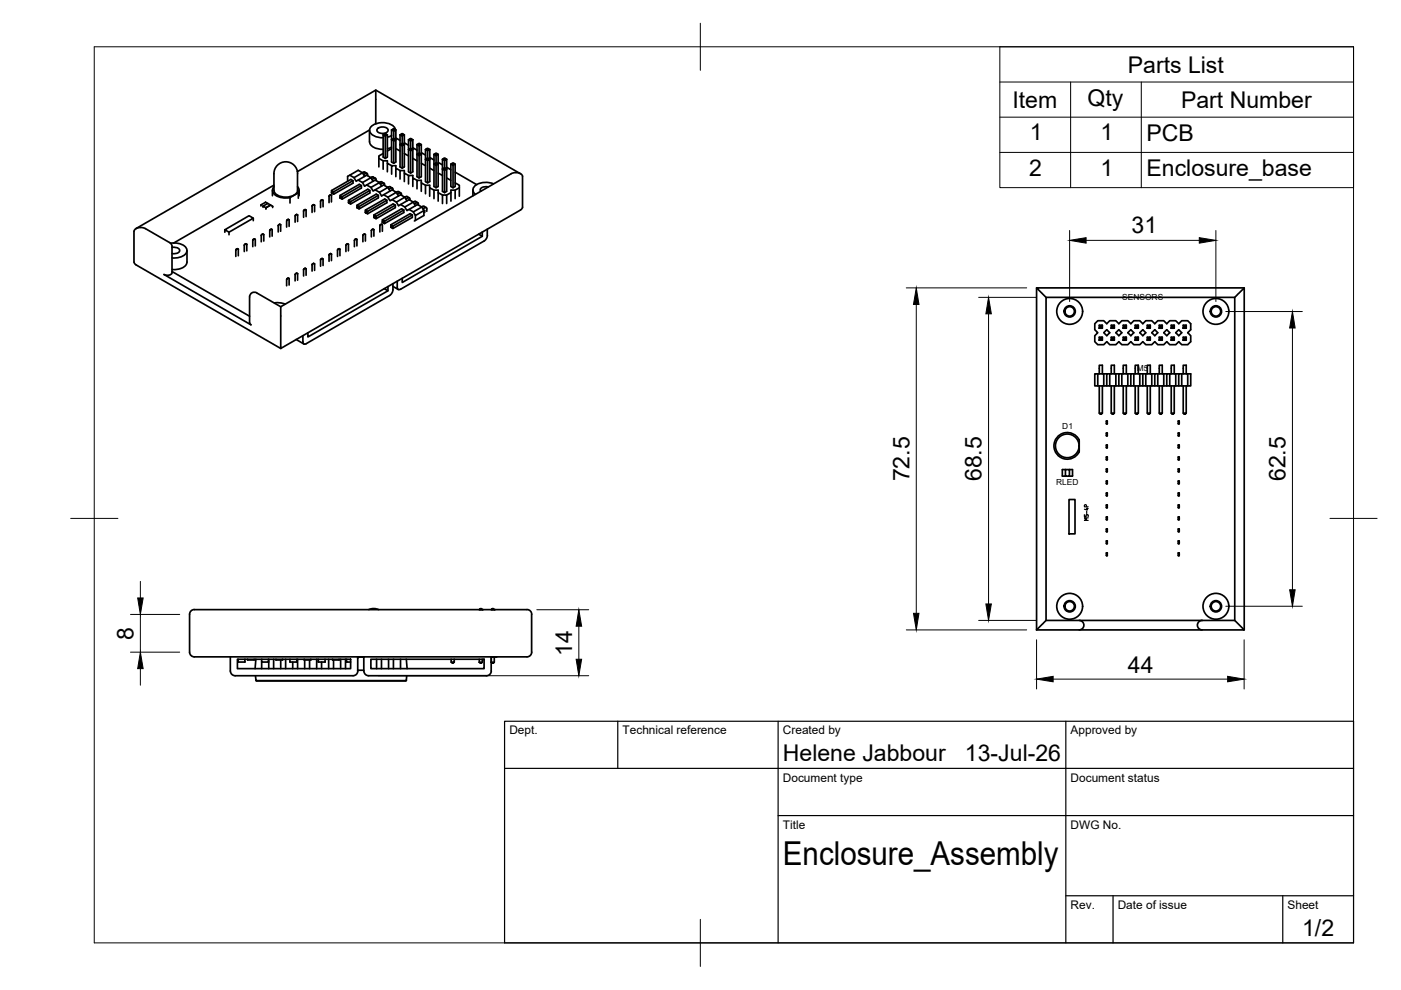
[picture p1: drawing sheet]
<svg xmlns="http://www.w3.org/2000/svg" width="297mm" height="210mm" viewBox="0 0 297 210" stroke-linecap="round" stroke-linejoin="round" font-family="sans-serif">
<!-- layer: Visible -->
<g fill="none" stroke="#000" stroke-width=".36">
<path d="M79.7 19.1v7.2M58.1 39.3l-21.3 12.2M58.1 39.6a1.27 1.27 0 0 0 .8 2l1.5 .4 1.1-.1M58.6 35.2a2.49 2.49 0 0 1 2.8-.8 2.49 2.49 0 0 1 1.7 2.4v3.5a2.21 2.21 0 0 1-2.5 1.5 2.21 2.21 0 0 1-2.5-1.5v-3.5v-.6zM63.1 39.6a1.04 1.04 0 0 1 .2 1.3M74.2 37.1l.9 .6 1.8-1.1-1-.5-2.2 1.3v1M74.8 38.3l-4.1 2.4v.5l-.3-.2M75.1 37.7l.4 .7 2.2-1.3 1 .6-1.8 1-1-.5M76.6 39.3l-4.1 2.4v.5l-.3-.1M76.9 38.7l.4 .8 2.2-1.3 1 .5-1.8 1-1-.5M77.1 37l.6-.3 .2 .1v.4M77.3 36.5l-.4 .1 .4 .8"/>
<path d="M77.3 36.5l.5 .3M78.3 27.6l.1 2.5a2.49 2.49 0 0 0 2.8 1.6M78.3 27.6l-15.3 8.8M78.7 39.7l.4 .8 2.2-1.3 .9 .5-1.7 1.1-1-.5M78.9 38.1l.6-.4 .2 .4M79.6 37.8l-.6-.3-.3 .2 .4 .7M79.7 38.1v.2M80 27.3a1.47 1.47 0 0 1 2.3 .3 1.38 1.38 0 0 1-2.4 0zM80.3 33.6v1.8M80.5 38.7l.4 .8M80.9 38.6l.5 .2M80.9 38.6l-.5 .1"/>
<path d="M81.1 38.9l-.4 .2M81.1 38.8l.4 .1v.4M81.2 32.5l-.9 .6v.5l.9 .5h.9v.5M81.2 28.6v4.7l.5 .3 .4-.3v-4.7M81.2 28.6l.5-.3 .4 .3M81.2 34.1v1.8M81.2 28.6l.5 .2v4.8M81.5 28.4l.2 .1M81.9 28.4l-.2 .1v.3l.4-.2M82.8 39.9l-.3 .2M82.9 39.9l.2-.1 .2 .3M83 27.6v6.7l.5 .3 .4-.3v-6.7"/>
<path d="M83 27.6l.5-.3 .4 .3M83 31.5l-.9 .5M83 27.6l.5 .2v1.6M83 31.2l-.9 .3M83 28.7l-.9 .4M83 35.1l-.9-.5v1.8M83.2 39.9l-.6-.3-.4 .1 .5 .8M83.3 29.5l.2 .1M83.3 27.4l.2 .1M83.7 29.5l-.2 .1v.3l.4-.3-.4-.2-.5 .2 .5 .3v4.7M83.7 27.4l-.2 .1v.3l.4-.2M83.8 27.5a2.65 2.65 0 0 0-2.9-1.5 2.22 2.22 0 0 0-2.5 1.7 2.6 2.6 0 0 0 2.8 1.5"/>
<path d="M83.9 35.7v-.6h-.9v1.8M83.9 29.2l.9 .6M83.9 31.5l.9 .5M84.8 36.2l-.9-.5v1.8M84.8 28.6v6.8l.5 .3 .4-.3v-6.8M84.8 28.6l.5-.3 .4 .3M84.8 28.6l.5 .2v1.6M85.1 30.5l.2 .1M85.1 28.4l.2 .1M85.4 30.5l-.1 .1v.3l.4-.2-.4-.3-.5 .3 .5 .2v4.8M85.4 28.4l-.1 .1v.3l.4-.2M85.7 36.7v-.5h-.9v1.8"/>
<path d="M85.7 30.3l.9 .5M85.7 32.5l.9 .6M86.6 37.2l-.9-.5v1.8M86.6 29.6v6.8l.5 .3 .4-.3v-6.8M86.6 29.6l.5-.2 .4 .2M86.6 29.6l.5 .3v1.5M86.9 31.5l.2 .1M86.9 29.5l.2 .1M87.2 31.5l-.1 .1v.4l.4-.3-.4-.3-.5 .3 .5 .3v4.7M87.2 29.5l-.1 .1v.3l.4-.3M87.5 37.7v-.5h-.9v1.8M87.5 31.3l.9 .5"/>
<path d="M87.5 33.6l.9 .5M88.4 38.2l-.9-.5v1.8M88.4 30.7v6.8l.5 .2 .4-.2v-6.8M88.4 30.7l.5-.3 .4 .3M88.4 30.7l.5 .2v1.6M88.7 30.5l.2 .1M88.7 32.6l.2 .1M89 30.5l-.1 .1v.3l.4-.2M89 32.6l-.1 .1v.3l.4-.3-.4-.2-.5 .2 .5 .3v4.7M89.3 38.8v-.6h-.9v1.8M89.3 32.4l.9 .5M89.3 34.6l.9 .5"/>
<path d="M90.2 39.3l-.9-.5v1.8M90.2 31.7v6.8l.5 .3 .4-.3v-6.8M90.2 31.7l.5-.3 .4 .3M90.2 31.7l.5 .3v1.5M90.5 33.6l.2 .1M90.5 31.5l.2 .1M90.8 33.6l-.1 .1v.3l.4-.2-.4-.3-.5 .3 .5 .2v4.8M90.8 31.5l-.1 .1v.4l.4-.3M91.1 39.8v-.5h-.9v1.8M91.1 33.4l.9 .5M91.1 35.7l.9 .5M92 32.7v6.8l.5 .3 .4-.3v-6.8"/>
<path d="M92 32.7l.5-.2 .4 .2M92 32.7l.5 .3v1.5M92.3 34.6l.2 .1M92.3 32.6l.2 .1M92.6 34.6l-.1 .1v.4l.4-.3-.4-.3-.5 .3 .5 .3v4.7M92.6 32.6l-.1 .1v.3l.4-.3M92.9 34.4l.9 .6M92.9 36.7l.9 .5M93.8 33.8v6.8l.5 .2 .4-.2v-6.8M93.8 33.8l.5-.3 .4 .3M93.8 33.8l.5 .2v1.6M94.1 35.7l.2 .1"/>
<path d="M94.1 33.6l.2 .1M94.4 35.7l-.1 .1v.3l.4-.3-.4-.2-.5 .2 .5 .3v4.7M94.4 33.6l-.1 .1v.3l.4-.2M94.7 35.5l.9 .5M94.7 37.7l.9 .5M95.6 34.8v4.7l.5 .3 .4-.3v-4.7M95.6 34.8l.5-.3 .4 .3M95.6 34.8l.5 .3v4.7M95.9 34.6l.2 .1M96.2 34.6l-.1 .1v.4l.4-.3M96.5 38.8l.9 .5v2.3M96.5 36.5l4.6 2.7"/>
<path d="M97.4 39.8l-.9 .5M103.5 39.6l-1 .1a.62 .62 0 0 0-.6 .9M104.6 39a3.7 3.7 0 0 0-4.2 .8 1.09 1.09 0 0 0 .4 1.4M110.4 36.8l-30.7-17.7-50.9 29.4M28.4 49.1v6.5M28.4 55.6l.4 .5 30.7 17.8 50.9-29.4 .4-.6v-6.5a1.69 1.69 0 0 0-2.4-.6l-48.9 28.2M30.8 48.5l5.2 2.9M30.8 48.5a2 2 0 0 0-2.3 .3l-.1 .2M36 51.4l.5 .6v5.8a1.2 1.2 0 0 1-1.7 .4l18.4 10.7-.3-.5v-5.4a1.01 1.01 0 0 1 1.5-.9M36.2 51.6a3.1 3.1 0 0 1 3.4 1.2 1.64 1.64 0 0 1-1.5 1.8l-1.6 .1M36.5 57.6l16.4 9.4M36.5 52.5h.7a.68 .68 0 0 1 .9 .6 .68 .68 0 0 1-.9 .7h-.7"/>
<path d="M39.6 53.1v2.5M39.6 55.6a2.62 2.62 0 0 1-3.1 1.5M47.7 48.7l5.1-3 .9 .6-5.1 2.9-.9-.5v.5M48.6 49.2v.6M50 53v1.4M50 53h.1M50.1 52.8l.2-.1 .2 .1v1.4M50.1 52.9l-.1 .1M50.1 52.8v.1M50.5 52.8v.1M51.8 52v1.3M51.8 52h.1"/>
<path d="M51.9 51.8l.2-.1 .2 .1M51.9 51.8l-.1 .2M52.3 51.8v1.4M53.6 51v1.3M53.6 50.9v.1M53.7 50.8l-.1 .1M53.7 50.8l.2-.2 .2 .2v1.3M53.7 46.3v.5M53.7 50.8h.1M55.4 43.4l-.1 .3M55.5 49.8l-.1 1.5M55.5 49.7h.1"/>
<path d="M55.7 49.6l-.2 .1M55.7 49.6h.1M55.7 49.6l.2 .1M55.8 43.7l1-.6 .6 .4-1 .5zM55.8 43.7v.3M55.9 49.7v1.4M56.4 44v.3M56.4 44.1v.2M56.7 43.1l-.4-.2-.9 .5M56.7 43.1h.1M57.2 48.9v1.3M57.2 48.9h.1"/>
<path d="M57.3 48.7l-.1 .2M57.3 48.7h.4v1.4M57.3 48.7h.1M57.3 43.5l-.9 .5M57.4 43.5l.4 .3M57.4 43.5h.1M57.5 48.6h.1M57.8 40.4v1.1M57.8 43.8v.2M59.1 47.7l-.1 1.5M59.1 47.6v.1M59.3 47.6l-.2 .1"/>
<path d="M59.3 47.5l.2 .2M59.5 47.7v1.3M60.8 46.8v1.3M60.8 59.3v1.3M60.9 59.1l-.1 .1M60.9 46.6l-.1 .2M60.9 59.1l.2-.2 .2 .2M61.1 46.5l-.2 .1M61.1 46.5h.1M61.1 46.5l.2 .1M61.3 46.6v1.4M61.3 59.1v1.3"/>
<path d="M62.6 45.8v1.3M62.6 58.2v1.4M62.6 45.8l.3-.3 .2 .1v1.4M62.6 45.7v.1M62.6 58.2h.1M62.7 58h.1M62.7 45.6h.1M63.1 45.6h.1M63.1 58.1v1.3M63.1 58l-.2-.1-.3 .3M63.2 42v-1.1l-1.7 1v1.1M63.4 40.4v1.1"/>
<path d="M64.4 44.7v1.4M64.4 57.1v1.4M64.4 44.7h.1M64.5 57l-.1 .2M64.5 57l.2-.1 .2 .1M64.5 57h.1M64.9 44.6v1.3M64.9 57v1.4M64.9 44.6l-.2-.2-.3 .3M66.2 43.7v1.3M66.2 56.1v1.4M66.2 43.7h.1"/>
<path d="M66.2 56.1h.1M66.3 56l-.1 .1M66.3 43.5l-.1 .2M66.3 55.9v.1M66.3 43.5h.1M66.5 55.9l-.2 .1M66.5 55.8h.1M66.5 55.9l.2 .1v1.3M66.7 43.5h.1M66.7 43.5l-.2-.1-.2 .1M66.7 43.5v1.4M68 42.7v1.3"/>
<path d="M68 42.6v.1M68.1 54.9l-.1 1.5M68.1 42.5l-.1 .1M68.1 54.9h.1M68.1 42.5h.1M68.5 54.9l-.2-.1-.2 .1M68.5 42.5l-.2-.2-.2 .2M68.5 54.9h.1M68.5 42.4v1.5M68.5 54.9v1.4M69.8 41.6v1.4M69.8 54.1v1.3"/>
<path d="M69.8 54v.1M69.8 41.6h.1M69.8 53.9v.2M69.8 41.5v.1M69.9 53.9h.1M69.9 41.4h.1M70.1 53.8l-.2 .1M70.1 53.8h.1M70.1 53.8l.2 .1M70.3 41.4l-.2-.1-.2 .1M70.3 53.8v1.5M70.3 41.4v1.4"/>
<path d="M70.3 40.4l4.1-2.3 .4 .2v.5l-4.1 2.4M70.3 40.8l.1 .2zM70.3 40.8v-.4l.4 .3-.3 .1M71.6 53v1.4M71.6 53h.1M71.6 52.9v.1M71.7 52.8v.1M71.8 52.7l-.1 .1M71.9 52.7l.2 .1M72.1 52.8v1.4M72.1 41.4l4.1-2.3 .4 .2v.6l-4.1 2.3M72.1 41.8l.1 .3z"/>
<path d="M72.1 41.8v-.4l.4 .3-.3 .2M73.3 52v1.3M73.4 52h.1M73.9 51.8l-.3-.1-.2 .3M73.9 51.8v1.4M73.9 42.5l4.1-2.4 .4 .3v.5l-4.1 2.4M73.9 42.8l.1 .3zM73.9 42.8v-.3l.4 .2-.3 .2M75.1 51v1.3M75.2 50.9v.1M75.2 50.8v.1M75.3 50.8h.1"/>
<path d="M75.6 50.8l-.1-.2-.3 .2M75.7 50.7v1.4M75.7 43.5l4.1-2.3 .4 .2v.5l-4.1 2.4M75.7 43.9l.1 .2zM75.7 43.9v-.4l.4 .3-.3 .2M77 49.8l-.1 1.5M77 49.7l.3-.1 .2 .1v1.4M77.5 44.9l.1 .3zM77.5 44.9v-.4l.4 .3-.3 .2M77.5 44.5l4.1-2.3 .4 .3v.5l-4.1 2.3M78.4 40.4l-4.1 2.3v.6l-.3-.2M78.7 48.9v1.3"/>
<path d="M78.7 48.9h.1M78.9 48.7l-.2 .2M79 48.6l-.2 .1M79 48.6h.1M79.1 48.6l.2 .1v1.4M79.3 45.9l.1 .3zM79.3 45.9v-.3l.4 .3-.3 .1M79.3 45.6l4.1-2.4 .4 .3v.5l-4.1 2.4M80.2 41.4l-4.1 2.4v.5l-.3-.2M80.5 40.8l.4 .7 2.2-1.2 .9 .5-1.8 1-.9-.5M80.5 47.8v1.4M80.6 47.7l-.1 .1"/>
<path d="M81 47.6l-.1-.1-.2 .1M81 47.6l.1 .1M81.1 46.6l4.1-2.3 .4 .2v.6l-4.1 2.3M81.1 47l.1 .2zM81.1 47v-.4l.4 .3-.3 .2M81.1 47.7v1.3M82 42.5l-4.1 2.3v.5l-.3-.1M82.2 41.8l.5 .8 2.2-1.3 .9 .5-1.8 1.1-.9-.6M82.9 47.7l4.1-2.4 .4 .3v.5l-4.1 2.3M82.9 48l.1 .3zM82.9 48v-.3l.4 .2-.3 .2M83.3 40.2v.2"/>
<path d="M83.8 43.5l-4.1 2.4v.5l-.3-.2M84 42.9l.5 .7 2.2-1.3 .9 .6-1.8 1-.9-.5M84.3 41.2l.6-.3 .1 .1 .1 .4M85 40.9l-.6-.3-.4 .2 .5 .7M85.6 44.5l-4.1 2.4v.5l-.3-.2M85.8 43.9l.5 .8 2.2-1.3 .9 .5-1.8 1-.9-.5M86 41.7l-.2 .1 .5 .8M86.1 42.2l.6-.3 .2 .3M86.3 41.7l.5 .2M86.3 41.7h-.3M86.9 42.2v.2M87.4 45.6l-4.1 2.3v.5l-.3-.1"/>
<path d="M87.8 42.7l-.2 .2 .5 .7M87.9 43.2l.6-.3 .2 .4M88.1 45.7v1M88.1 42.7l.5 .3M88.1 42.7h-.3M88.7 43.3v.2M89.7 44.3l.6-.3 .2 .3M89.9 44.7l-1.8 1-.5-.8M89.9 44.7v1l-2 1.2M89.9 43.7l-.5 .2 .5 .8M89.9 44.6v.1M89.9 43.8l.5 .2"/>
<path d="M89.9 44.6l.1 .5M90.5 44.3v.5M92 40.3l-.9-.5v1.8M92.9 40.8v-.5h-.9v1.8M93.8 43.2v-1.8h.9v1.8M93.8 41.4l-.9-.6v1.8M95.6 40.8l-.9 .6M96.5 42.1v-1.8h-.9v2.3M100.3 40.3v1.2M101.5 49.6l.8 .5M102.3 49.2v.9l-17 9.8v-.9M103.3 48.6v1.3"/>
<path d="M103.3 49.9a1.57 1.57 0 0 1-.7 1.2l-17.7 10.2-.5 .1-.1-.2-.1-1.6M54.4 62.1l5.1 2.9M58.2 64.2h.9l1.4 .3M59.5 65v8.9M62.8 72l1.6 .9M81.5 61.2l.8 .5M82.3 60.8v.9l-17 9.8v-.9M83.3 60.1a2.28 2.28 0 0 1-.7 2.6l-17.9 10.3-.4-.2-.1-1.6M83.3 60.7l1.1 .7M219.8 61v72.6M232.1 68.6l.6-.6h1.3l.7 .6 .6-.6h1.3l.6 .6 .6-.6h1.3l.7 .6 .6-.6h1.3l.6 .6 .6-.6h1.3l.6 .6 .7-.6h1.2l.7 .6 .6-.6h1.3l.6 .6 .6-.6h1.3l.7 .6v1.3l-.7 .6 .7 .7v1.2l-.7 .7h-1.3l-.6-.7-.6 .7h-1.3l-.6-.7-.7 .7h-1.2l-.7-.7-.6 .7h-1.3l-.6-.7-.6 .7h-1.3l-.6-.7-.7 .7h-1.3l-.6-.7-.6 .7h-1.3l-.6-.7-.7 .7h-1.3l-.6-.7v-1.2l.6-.7-.6-.6zM232.1 79.3h.6v2.5h-.6z"/>
<path d="M232.7 79.3h1.3v2.5h-1.3M233.1 71.5l.2 .2v.2l-.2 .2zM233.1 71.5h.6l-.4 .2M233.1 69l.2 .1v.3l-.2 .2zM233.1 69h.6l-.4 .1M233.1 79.3v-1.9h.6v1.9M233.1 72.1h.6M233.1 69.6h.6M233.3 71.9h.2M233.3 69.4h.2M233.7 71.5v.6l-.2-.2v-.2M233.7 69v.6l-.2-.2v-.3"/>
<path d="M234 70.5l.7-.6 .6 .6-.6 .7zM234 79.3h.7M235.3 79.3h-.6v2.5h-.7M235.3 79.3v2.5h-.6M235.3 79.3h1.3v2.5h-1.3M235.6 71.5l.2 .2v.2l-.2 .2zM235.6 71.5h.7l-.5 .2M235.6 69l.2 .1v.3l-.2 .2zM235.6 69h.7l-.5 .1M235.6 79.3v-1.9h.7v1.9M235.6 72.1h.7M235.6 69.6h.7"/>
<path d="M235.8 71.9h.3M235.8 69.4h.3M236.3 71.5v.6l-.2-.2v-.2M236.3 69v.6l-.2-.2v-.3M236.6 70.5l.6-.6 .6 .6-.6 .7zM236.6 79.3h.6M237.8 79.3h-.6v2.5h-.6M237.8 79.3v2.5h-.6M237.8 79.3h1.3v2.5h-1.3M238.1 71.5l.3 .2v.2l-.3 .2zM238.1 71.5h.7l-.4 .2M238.1 69l.3 .1v.3l-.3 .2z"/>
<path d="M238.1 69h.7l-.4 .1M238.1 79.3v-1.9h.7v1.9M238.1 72.1h.7M238.1 69.6h.7M238.4 71.9h.2M238.4 69.4h.2M238.8 71.5v.6l-.2-.2v-.2M238.8 69v.6l-.2-.2v-.3M239.1 70.5l.7-.6 .6 .6-.6 .7zM239.1 79.3h.7M240.4 79.3h-.6v2.5h-.7M240.4 79.3v2.5h-.6"/>
<path d="M240.4 79.3h1.3v2.5h-1.3M240.7 71.5l.2 .2v.2l-.2 .2zM240.7 71.5h.6l-.4 .2M240.7 69l.2 .1v.3l-.2 .2zM240.7 69h.6l-.4 .1M240.7 79.3v-1.9h.6v1.9M240.7 72.1h.6M240.7 69.6h.6M240.9 71.9h.2M240.9 69.4h.2M241.3 71.5v.6l-.2-.2v-.2M241.3 69v.6l-.2-.2v-.3"/>
<path d="M241.7 79.3h1.2M242.3 79.3v2.5h-.6M242.3 69.9l.6 .6-.6 .7-.6-.7zM242.9 79.3v2.5h-.6M242.9 79.3h1.3v2.5h-1.3M243.2 71.5l.2 .2-.2 .4zM243.2 71.5h.7l-.5 .2M243.2 69l.2 .1-.2 .5zM243.2 69h.7l-.5 .1M243.2 79.3v-1.9h.7v1.9M243.2 72.1h.7M243.2 69.6h.7"/>
<path d="M243.4 71.9h.3M243.4 69.4h.3M243.9 71.5v.6l-.2-.2v-.2M243.9 69v.6l-.2-.2v-.3M244.2 79.3h.6M244.8 69.9l.7 .6-.7 .7-.6-.7zM245.5 79.3h-.7v2.5h-.6M245.5 79.3v2.5h-.7M245.5 79.3h1.2v2.5h-1.2M245.8 71.5l.2 .2-.2 .4zM245.8 71.5h.6l-.4 .2M245.8 69l.2 .1-.2 .5z"/>
<path d="M245.8 69h.6l-.4 .1M245.8 79.3v-1.9h.6v1.9M245.8 72.1h.6M245.8 69.6h.6M246 71.9h.2M246 69.4h.2M246.4 71.5v.6l-.2-.2v-.2M246.4 69v.6l-.2-.2v-.3M246.7 79.3h.7M247.4 79.3h.6v2.5h-.6zM247.4 69.9l.6 .6-.6 .7-.7-.7zM248 79.3h1.3v2.5h-1.3"/>
<path d="M248.3 71.5l.2 .2-.2 .4zM248.3 71.5h.7l-.5 .2M248.3 69l.2 .1-.2 .5zM248.3 69h.7l-.5 .1M248.3 79.3v-1.9h.7v1.9M248.3 72.1h.7M248.3 69.6h.7M248.5 71.9h.3M248.5 69.4h.3M249 71.5v.6l-.2-.2v-.2M249 69v.6l-.2-.2v-.3M249.3 79.3h.6"/>
<path d="M249.9 69.9l.6 .6-.6 .7-.6-.7zM250.5 79.3h-.6v2.5h-.6M250.5 79.3v2.5h-.6M250.5 79.3h1.3v2.5h-1.3M250.9 71.5l.2 .2-.2 .4zM250.9 71.5h.6l-.4 .2M250.9 69l.2 .1-.2 .5zM250.9 69h.6l-.4 .1M250.9 79.3v-1.9h.6v1.9M250.9 72.1h.6M250.9 69.6h.6M251.1 71.9h.2"/>
<path d="M251.1 69.4h.2M251.5 71.5v.6l-.2-.4M251.5 69v.6l-.2-.5M251.8 79.3h.7v2.5h-.7M261.8 63l2-2v72.6M263.8 61h-44l2 2M224.2 92.6a2.83 2.83 0 0 1 4.6 .7v2.5a2.83 2.83 0 0 1-4.1 1 2.83 2.83 0 0 1-.5-4.2zM225.2 99.6v1.3M225.3 99.6h.6M225.9 99.6h.8v1.4h-.8zM226.8 99.6h.6v1.3M226.8 99.6h.1"/>
<path d="M233.1 87.6h.6l-.2 .2zM233.1 81.8v5.8M233.7 81.8v5.8M234.6 92.4v-.6h.2v.6M234.6 89.8v-.5h.2v.5M234.6 92.4h.2M234.6 89.8h.2M234.6 99.4l.2 .1-.1 .5h-.1zM234.6 96.9h.2l-.1 .6-.1-.1zM234.6 94.3l.2 .1-.1 .5h-.1zM235.6 87.6h.7l-.3 .2zM235.6 81.8v5.8"/>
<path d="M236.3 81.8v5.8M238.1 87.6h.7l-.2 .2zM238.1 81.8v5.8M238.8 81.8v5.8M240.7 87.6h.6l-.2 .2zM240.7 81.8v5.8M241.3 81.8v5.8M243.2 87.6h.7l-.3 .2zM243.2 81.8v5.8M243.9 81.8v5.8M245.8 87.6h.6l-.2 .2zM245.8 81.8v5.8"/>
<path d="M246.4 81.8v5.8M246.7 81.8h.7M248.3 87.6h.7l-.2 .2zM248.3 81.8v5.8M249 81.8v5.8M249.8 89.8h.2M249.8 92.4h.2M249.8 89.8v-.5h.2v.5M249.8 92.4v-.6h.2v.6M249.8 94.3l.2 .1v.5h-.2zM249.8 96.9h.2v.6l-.2-.1zM249.8 99.4l.2 .1v.5h-.2z"/>
<path d="M250.9 87.6h.6l-.2 .2zM250.9 81.8v5.8M251.5 81.8v5.8M225.3 100.9h.1M225.3 101h.5M225.9 100.9h.1M226.7 105.9h1.2v7.3h-1.2zM226.8 100.9h.1M226.8 101h.6M234.6 117.3v.5h.1l.1-.5M234.6 114.7v.5l.1 .1 .1-.6M234.6 112.1l.2 .1v.5h-.2z"/>
<path d="M234.6 109.6h.2v.6h-.2zM234.6 107.1h.2v.5l-.2 .1zM234.6 104.5l.2 .1v.5h-.2zM234.6 102h.2l-.1 .6-.1-.1zM234.8 117.3h-.2M234.8 114.7h-.2M249.8 114.7l.1 .6 .1-.1v-.5M249.8 117.3l.1 .5h.1v-.5M249.8 102h.2v.6l-.2-.1zM249.8 104.5l.2 .1v.5h-.1zM249.8 107.1h.2v.5l-.1 .1zM249.8 109.6l.2 .1v.4l-.1 .1z"/>
<path d="M249.8 112.1l.2 .1v.5h-.1zM250 114.7h-.2M250 117.3h-.2M41.2 129.3h70.5M41.2 129.2a1.01 1.01 0 0 0-1 1.1v8a1.01 1.01 0 0 0 1 1h70.5a1.01 1.01 0 0 0 1-1M48.8 139.3v3M50.3 139.8h24v2h-24zM50.5 139.8v.5M51.9 139.8v.5M52.5 139.8v.1h1.4M52.5 139.9h.1M53.9 139.8v.1"/>
<path d="M53.9 139.9h.1M54.3 139.8l-.2 2M55.5 139.8v2M56.9 139.8v.5M57 139.8v2M58 139.8v2M58.5 139.9h1.4M58.5 139.8v.1M58.5 139.9h.1M59.5 139.9v1.9M59.9 139.9h.1M59.9 139.8v.1"/>
<path d="M60.6 139.8v2M61.5 139.8v.5M62.9 139.8v.5M63.1 139.8v2M64.5 139.9h1.4M64.5 139.8v.1M64.5 139.9h.1M64.6 139.9v1.9M65.6 139.9v1.9M65.9 139.8v.1M65.9 139.9h.1M67.1 139.8v2"/>
<path d="M67.5 139.8v.5M68.9 139.8v.6l-1.4-.1M69.7 139.8v2M70.5 139.8v.1h1.4M70.5 139.9h.1M70.7 139.9v1.9M71.9 139.9h.1M71.9 139.8v.1M72.2 139.8v2M73.3 139.8v2M73.5 139.8v.5M75.8 139.3l.1 3a1.01 1.01 0 0 1-1 1h-25.1"/>
<path d="M75.8 139.3l1.3 .1M76 139.3l-.2 .3M77.1 139.3v3M78.6 139.8h24v2h-24zM79.8 139.8v2M80.3 129.3l-1.3-.3-.8 .3M80.9 139.8v2M82.4 139.8v2M83.4 139.8v2M84.9 139.8v2M86.1 139.8l.2 2M95.7 139.8v.6"/>
<path d="M96.3 139.8v.6h-.6l.2 .2 .4-.2M101.6 139.8v.6M101.8 129h.3l.2 .3h-.7zM102.3 139.8v.6M104.1 139.3l.1 3a1.01 1.01 0 0 1-1 1h-25.1M104.1 139.3h.7M104.4 129h.2l.2 .3h-.6zM104.8 139.3v1.1M104.8 139.3h.5M111.7 129.2a1.01 1.01 0 0 1 1 1M112.7 130.3v8M221.8 131.5h40l2 2.1h-44"/>
<path d="M228.8 131.5a1.01 1.01 0 0 1 1 1 1.01 1.01 0 0 1-1 1.1M254.9 131.5a1.01 1.01 0 0 0-1 1 1.01 1.01 0 0 0 1 1.1M261.8 131.5v-68.5h-40v68.5l-2 2.1M48.9 142.3a1.01 1.01 0 0 0 1 1M50.5 140.3h1.4M50.5 140.3h.1M51.9 140.3h.1M54.2 143.3l.1 1h31.8l.1-1M54.3 144.3h.2M54.5 144.4h31.4M56.9 140.3h-1.4M56.9 140.3h.1"/>
<path d="M61.5 140.3h1.4M61.5 140.3h.1M62.1 140.4v1.4M62.9 140.3h.1M67.5 140.3h.1M68.2 140.4v1.4M68.9 140.3h.1M73.5 140.3l.8 .1M73.5 140.3h.1M75.8 142.1h1.3M75.9 142.1h.1M77.2 142.3a1.01 1.01 0 0 0 1 1"/>
<path d="M86.2 144.3h-.3M101.6 140.4h.7l-.2 .2zM104.2 140.4h.6l-.2 .2z"/>
<circle cx="226.8" cy="66" r="2.74"/>
<circle cx="226.8" cy="66" r="1.01"/>
<circle cx="226.8" cy="66" r="1.2"/>
<circle cx="257.8" cy="66" r="2.74"/>
<circle cx="257.8" cy="66" r="1.01"/>
<circle cx="257.8" cy="66" r="1.2"/>
<circle cx="226.3" cy="94.5" r="2.51"/>
<circle cx="226.8" cy="128.5" r="2.74"/>
<circle cx="226.8" cy="128.5" r="1.01"/>
<circle cx="226.8" cy="128.5" r="1.2"/>
<circle cx="257.8" cy="128.5" r="2.74"/>
<circle cx="257.8" cy="128.5" r="1.01"/>
<circle cx="257.8" cy="128.5" r="1.2"/>
</g>
<!-- layer: 0 -->
<path d="M230.4 107.5l-.1-.4h-.3l-.1 .4h.8M230.4 107.8h.3M230.4 108.4v.5M230.4 109.1h.1M230.5 109.1l-.2 .1v.4h-.4v-.5M230.5 107.7v.4l-.6-.1M230.5 109.1l.2 .1v.4M230.7 109.8h-.8l.5 .3-.5 .2h.8" fill="none" stroke="#000" stroke-width=".25"/>
<!-- layer: Visible -->
<g fill="#000">
<circle cx="101.6" cy="129.3" r=".18"/>
<circle cx="102.3" cy="129.3" r=".18"/>
<circle cx="104.2" cy="129.3" r=".18"/>
<circle cx="104.8" cy="129.3" r=".18"/>
</g>
<!-- layer: BORDER -->
<path d="M20 9.9h267v190h-267zM148.5 4.9v10M15 109.9h10M282 109.9h10M148.5 194.9v10" fill="none" stroke="#000" stroke-width=".21"/>
<!-- layer: TITLEBLOCK -->
<path d="M107 152.9h180v47h-180zM131 152.9v10M165 152.9v47M226 152.9v47M107 162.9h180M165 172.9h122M226 189.9h61M236 189.9v10M272 189.9v10" fill="none" stroke="#000" stroke-width=".25"/>
<!-- layer: Parts Lists -->
<path d="M212 9.9h75v29.9h-75zM212 17.4h75M227 17.4v22.4M242 17.4v22.4M212 24.8h75M212 32.3h75" fill="none" stroke="#000" stroke-width=".21"/>
<!-- layer: FD_Dimensions -->
<g fill="none" stroke="#000" stroke-width=".21">
<path d="M226.8 48.9v15M230.3 51h24M257.8 48.9v15M192.2 61h25.5M194.3 64.6v65.4M207.5 63h12.2M209.6 66.5v61.6M259.9 66.1h16.2M274 69.5v55.5M27.7 130.3h10.4M27.7 138.3h10.4M29.8 123.3v3.5"/>
<path d="M29.8 130.3v8M113.8 129.3h11M122.7 132.8v7M192.2 133.6h25.5M207.5 131.5h12.2M219.8 135.7v10.4M259.9 128.5h16.2M263.8 135.7v10.4M29.8 141.8v3.5M80.2 143.3h44.6M223.3 144h37"/>
</g>
<g fill="#000" stroke="#000" stroke-width=".21">
<path d="M226.8 51l3.5-.6v1.2zM254.3 50.4l3.5 .6-3.5 .6zM194.3 61l.5 3.6h-1.1zM209.6 63l.6 3.5h-1.2zM274 66.1l.6 3.4h-1.2zM29.2 126.8h1.2l-.6 3.5zM122.2 139.8h1.1l-.6 3.5zM122.7 129.3l.6 3.5h-1.1zM193.7 130h1.1l-.5 3.6zM209 128.1h1.2l-.6 3.4zM273.4 125h1.2l-.6 3.5zM29.8 138.3l.6 3.5h-1.2z"/>
<path d="M219.8 144l3.5-.6v1.2zM260.3 143.4l3.5 .6-3.5 .6z"/>
</g>
<text font-size="7" x="166" y="183.4">Enclosure_Assembly</text>
<g font-size="4.9">
<text x="239.1" y="15.4">Parts List</text>
<text x="214.7" y="22.8">Item</text>
<text x="230.6" y="22.4">Qty</text>
<text x="250.4" y="22.8">Part Number</text>
<text x="218.3" y="29.8">1</text>
<text x="233.3" y="29.8">1</text>
<text x="243.1" y="29.9">PCB</text>
<text x="218.2" y="37.2">2</text>
<text x="233.3" y="37.2">1</text>
<text x="243.1" y="37.3">Enclosure_base</text>
<text x="239.9" y="49.5">31</text>
<text x="192.8" y="102.1" transform="rotate(-90 192.8 102.1)">72.5</text>
<text x="208.1" y="102" transform="rotate(-90 208.1 102)">68.5</text>
<text x="272.6" y="102" transform="rotate(-90 272.6 102)">62.5</text>
<text x="28.3" y="135.6" transform="rotate(-90 28.3 135.6)">8</text>
<text x="121.3" y="139.1" transform="rotate(-90 121.3 139.1)">14</text>
<text x="239.1" y="142.6">44</text>
<text x="166" y="161.4">Helene Jabbour</text>
<text x="204.6" y="161.4">13-Jul-26</text>
<text x="276.1" y="198.6">1/2</text>
</g>
<g font-size="2.5">
<text x="108" y="155.7">Dept.</text>
<text x="132" y="155.7">Technical reference</text>
<text x="166" y="155.7">Created by</text>
<text x="227" y="155.7">Approved by</text>
<text x="166" y="165.7">Document type</text>
<text x="227" y="165.7">Document status</text>
<text x="166" y="175.7">Title</text>
<text x="227" y="175.7">DWG No.</text>
<text x="227" y="192.7">Rev.</text>
<text x="237" y="192.7">Date of issue</text>
<text x="273" y="192.7">Sheet</text>
</g>
<g font-size="1.8">
<text x="238" y="63.6">SENSORS</text>
<text x="241" y="78.6">M5</text>
<text x="225.2" y="90.9">D1</text>
<text x="223.9" y="102.8">RLED</text>
</g>
</svg>
